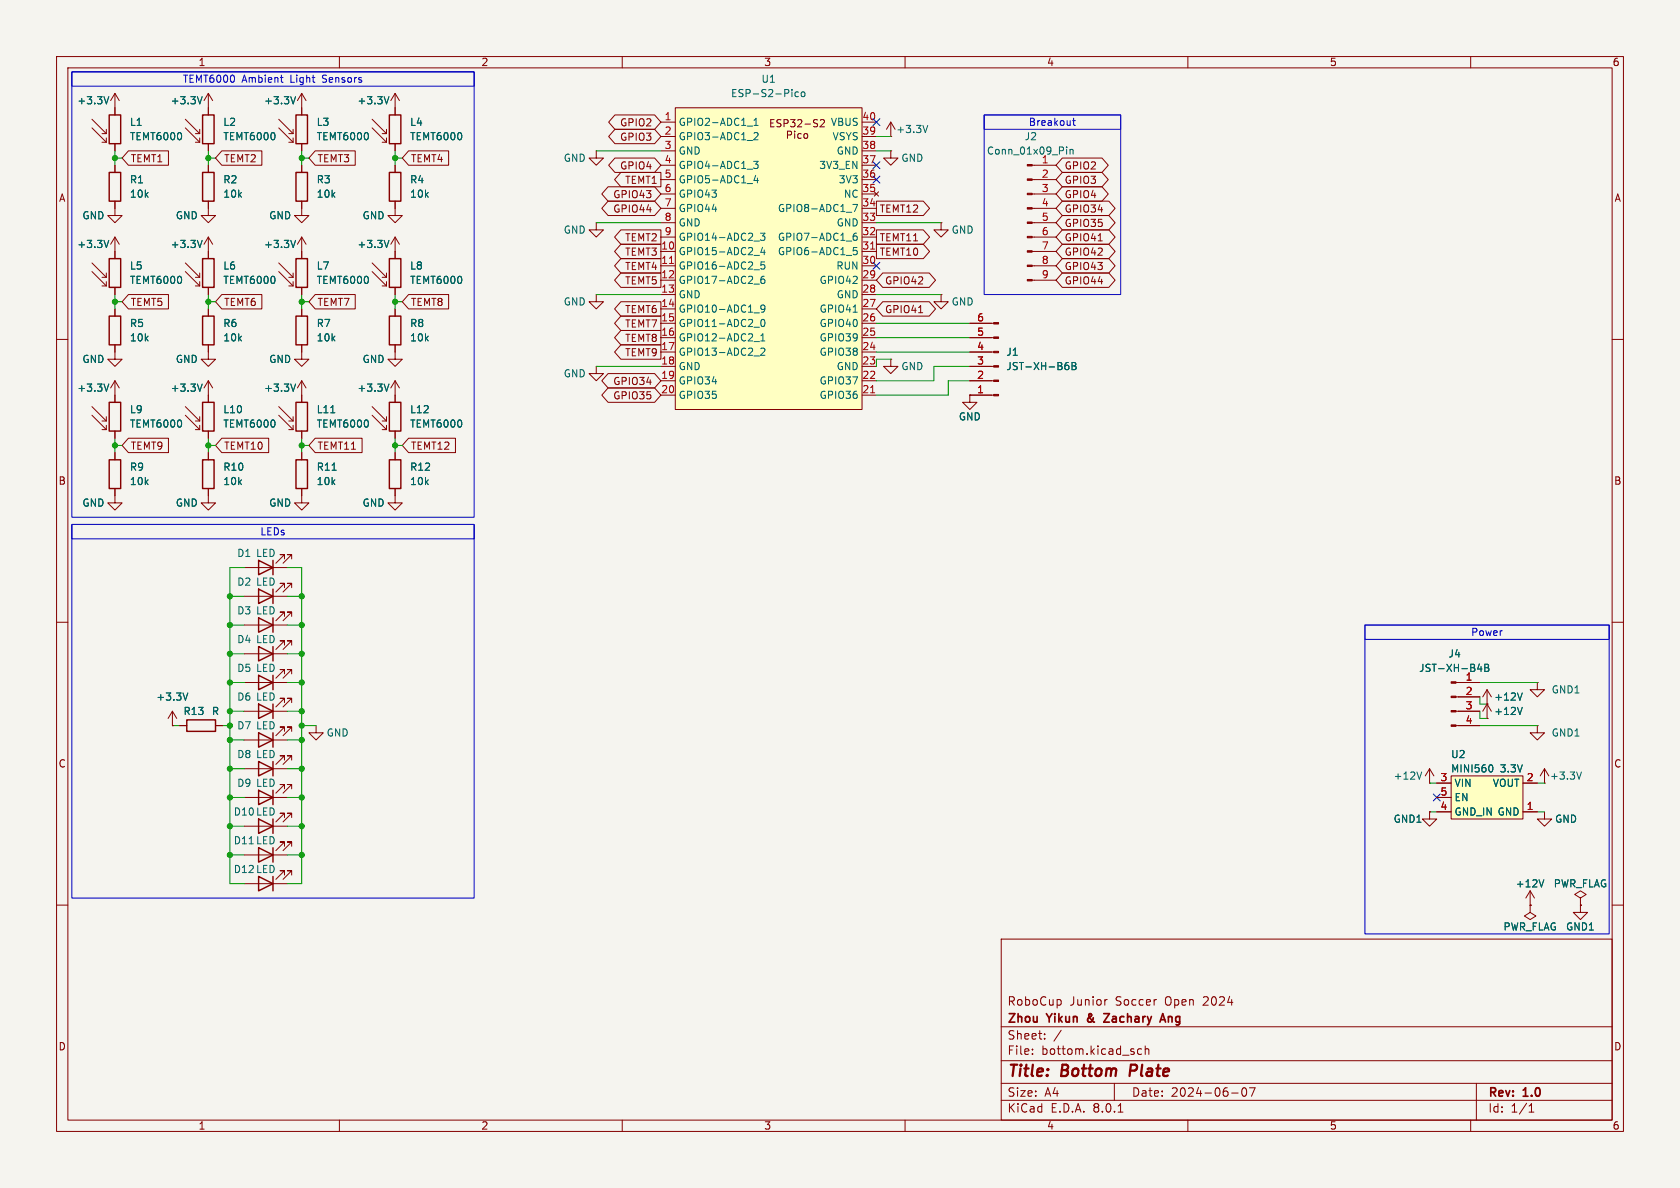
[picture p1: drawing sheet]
<svg xmlns="http://www.w3.org/2000/svg" width="297mm" height="210mm" viewBox="0 0 297 210" stroke-linecap="round" stroke-linejoin="round" font-family="sans-serif">
<path d="M0 0h297v210h-297z" fill="#f5f4ef" stroke="#f5f4ef" stroke-width=".18"/>
<g fill="none" stroke="#840000" stroke-width=".18">
<path d="M10 10h277v190h-277zM12 12h273v186h-273zM53.3 16.5v3.8M53.3 16.5l-.7 1.3M53.3 16.5l.8 1.3M60 10v2M69.8 16.5v3.8M69.8 16.5l-.7 1.3M69.8 16.5l.8 1.3M110 10v2M160 10v2M210 10v2"/>
<path d="M260 10v2M49.3 22.6l2.5 2.5M49.3 21.1l2.5 2.5M51.1 25.1h.7M51.1 23.6h.7M51.8 22.9v.7M51.8 24.4v.7M53.3 35.6v2.5h1.3l-1.3 1.3-1.2-1.3h1.2M53.3 25.4v1.3M53.3 29.2v1.3M65.8 22.6l2.5 2.5M65.8 21.1l2.5 2.5"/>
<path d="M67.6 25.1h.7M67.6 23.6h.7M68.3 22.9v.7M68.3 24.4v.7M69.8 35.6v2.5h1.3l-1.3 1.3-1.2-1.3h1.2M69.8 25.4v1.3M69.8 29.2v1.3M105.4 39.4v1.2h1.3l-1.3 1.3-1.3-1.3h1.3M105.4 39.4h.1M105.4 26.7v1.2h1.3l-1.3 1.3-1.3-1.3h1.3M105.4 26.7h.1M10 60h2"/>
<path d="M49.3 48l2.5 2.5M49.3 46.5l2.5 2.5M51.1 50.5h.7M51.1 49h.7M51.8 48.3v.7M51.8 49.8v.7M53.3 41.9v3.8M53.3 50.8v1.3M53.3 54.6v1.3M53.3 41.9l-.7 1.3M53.3 41.9l.8 1.3M65.8 48l2.5 2.5"/>
<path d="M65.8 46.5l2.5 2.5M67.6 50.5h.7M67.6 49h.7M68.3 48.3v.7M68.3 49.8v.7M69.8 41.9v3.8M69.8 50.8v1.3M69.8 54.6v1.3M69.8 41.9l-.7 1.3M69.8 41.9l.8 1.3M105.4 52.1v1.2h1.3l-1.3 1.3-1.3-1.3h1.3M105.4 52.1h.1"/>
<path d="M285 60h2M20.3 62.2v1.3h1.3l-1.3 1.3-1.3-1.3h1.3M49.3 73.4l2.5 2.5M49.3 71.9l2.5 2.5M51.1 75.9h.7M51.1 74.4h.7M51.8 73.7v.7M51.8 75.2v.7M53.3 61v2.5h1.3l-1.3 1.3-1.2-1.3h1.2M53.3 67.3v3.8M53.3 76.2v1.3M53.3 67.3l-.7 1.3"/>
<path d="M53.3 67.3l.8 1.3M69.8 61v2.5h1.3l-1.3 1.3-1.2-1.3h1.2M69.8 67.3v2.6M69.8 67.3l-.7 1.3M69.8 67.3l.8 1.3M105.4 64.8v1.2h1.3l-1.3 1.3-1.3-1.3h1.3M105.4 64.8h.1M20.3 87.6v1.3h1.3l-1.3 1.3-1.3-1.3h1.3M36.8 87.6v1.3h1.3l-1.3 1.3-1.2-1.3h1.2M50.3 98.8v-.8h-.8h.8l-1.5 1.6M51.6 98.8v-.8h-.8h.8l-1.6 1.6M53.3 87.6v1.3h1.3l-1.3 1.3-1.2-1.3h1.2"/>
<path d="M69.8 87.6v1.3h1.3l-1.3 1.3-1.2-1.3h1.2M10 110h2M43.2 115.6h7.6M43.2 100.3h7.6M50.3 114v-.7h-.8h.8l-1.5 1.5M50.3 119.1v-.7h-.8h.8l-1.5 1.5M51.6 114v-.7h-.8h.8l-1.6 1.5M51.6 119.1v-.7h-.8h.8l-1.6 1.5M285 110h2M30.5 128.3h.1M30.5 125.7l-.8 1.3M30.5 125.7v2.6"/>
<path d="M30.5 125.7l.7 1.3M31.7 128.3h1.3M38.1 128.3h1.3M43.2 120.7h7.6M43.2 125.7h7.6M43.2 130.8h7.6M43.2 135.9h7.6M50.3 139.4v-.7h-.8h.8l-1.5 1.5M50.3 124.2v-.8h-.8h.8l-1.5 1.6M50.3 129.3v-.8h-.8h.8l-1.5 1.5M50.3 134.4v-.8h-.8h.8l-1.5 1.5M51.6 139.4v-.7h-.8h.8l-1.6 1.5"/>
<path d="M51.6 124.2v-.8h-.8h.8l-1.6 1.6M51.6 129.3v-.8h-.8h.8l-1.6 1.5M51.6 134.4v-.8h-.8h.8l-1.6 1.5M55.9 128.3v1.2h1.2l-1.2 1.3-1.3-1.3h1.3M252.7 138.4h.1M252.7 135.9l-.7 1.3M252.7 135.9v2.5M252.7 135.9l.8 1.3M262.9 127h.1M262.9 124.5l-.8 1.2M262.9 124.5v2.5M262.9 124.5l.8 1.2"/>
<path d="M10 160h2M43.2 151.1h7.6M43.2 156.2h7.6M43.2 146.1h7.6M43.2 141h7.6M50.3 149.6v-.8h-.8h.8l-1.5 1.6M50.3 154.7v-.8h-.8h.8l-1.5 1.5M50.3 144.5v-.7h-.8h.8l-1.5 1.5M51.6 149.6v-.8h-.8h.8l-1.6 1.6M51.6 154.7v-.8h-.8h.8l-1.6 1.5M51.6 144.5v-.7h-.8h.8l-1.6 1.5M252.7 143.5v1.3h1.3l-1.3 1.3-1.2-1.3h1.2"/>
<path d="M252.7 143.5h.1M285 160h2M177 166h108v32h-108zM187.5 176.8l.1 .2v.4l-.1 .2M195.7 176.7l-.2 .1M60 198v2M110 198v2M160 198v2M177 194.5h108M177 191.5h108M177 187.5h108M177 181.5h108"/>
<path d="M182.5 186.3v.1M182.5 185.5v.1M184.7 183.6v.1M184.7 182.8v.1M187.6 182.1l-1.3 2M197 191.5v3M197.7 196.6h.8M201.8 185.5l-.4-.1-.3 .3v.4l.1 .2h.6M202.5 185.5l.2-.1 .3 .1 .1 .9M202.5 184.9v1.5M210 198v2M217.7 193.2h1.2"/>
<path d="M219.7 192.4l.2-.1a.81 .81 0 0 1 .6 .6 .81 .81 0 0 1-.3 .8l-.2 .1a.81 .81 0 0 1-.3-1.4zM220.9 192.3h1l-.7 1.5M260 198v2M261 191.5v6.5M270.3 196.6h.9M270.3 195.5l.4-.4v1.5"/>
</g>
<path d="M199.9 188.2l-.2 2" fill="none" stroke="#840000" stroke-width=".4"/>
<path d="M195.1 179.2h1l-1 1.5h1M192.3 180v.5M205.1 180.7l.5-1.5 .5 1.5M205.2 180.3h.7" fill="none" stroke="#840000" stroke-width=".3"/>
<g fill="none" stroke="#840000" stroke-width=".25">
<path d="M52.3 30.5h2.1v5.1h-2.1zM52.3 20.3h2.1v5.1h-2.1zM68.8 20.3h2.1v5.1h-2.1zM68.8 30.5h2.1v5.1h-2.1zM52.3 45.7h2.1v5.1h-2.1zM52.3 55.9h2.1v5.1h-2.1zM68.8 55.9h2.1v5.1h-2.1zM68.8 45.7h2.1v5.1h-2.1zM52.3 71.1h2.1v5.1h-2.1zM45.7 99.1l2.6 1.2-2.6 1.3zM48.3 99.1v2.5M45.7 114.3l2.6 1.3-2.6 1.2z"/>
<path d="M45.7 119.4l2.6 1.3-2.6 1.2zM48.3 114.3v2.5M48.3 119.4v2.5M33 127.3h5.1v2h-5.1zM45.7 139.7l2.6 1.3-2.6 1.2zM45.7 124.5l2.6 1.2-2.6 1.3zM45.7 129.5l2.6 1.3-2.6 1.3zM45.7 134.6l2.6 1.3-2.6 1.3zM48.3 124.5v2.5M48.3 129.5v2.6M48.3 134.6v2.6M48.3 139.7v2.5"/>
<path d="M45.7 149.9l2.6 1.2-2.6 1.3zM45.7 154.9l2.6 1.3-2.6 1.3zM45.7 144.8l2.6 1.3-2.6 1.2zM48.3 144.8v2.5M48.3 149.9v2.5M48.3 154.9v2.6"/>
</g>
<path d="M52.3 17.1l-.5 1.3M68.8 17.1l-.5 1.3M52.3 42.5l-.5 1.3M68.8 42.5l-.5 1.3M52.3 67.9l-.5 1.3M58.5 73h.7M68.8 67.9l-.5 1.3M33.2 122.5l-.4 1.3M251.3 136.5l-.4 1.2M269.1 125l-.4 1.3" fill="none" stroke="#006464" stroke-width=".18"/>
<path d="M256.5 137.2h12.7v7.6h-12.7z" fill="#ffffc2"/>
<g fill="none" stroke="#840000" stroke-width=".18">
<path d="M36.8 16.5v3.8M36.8 16.5l-.7 1.3M36.8 16.5l.8 1.3M32.8 22.6l2.5 2.5M32.8 21.1l2.5 2.5M34.5 25.1h.8M34.5 23.6h.8M35.3 22.9v.7M35.3 24.4v.7M36.8 35.6v2.5h1.3l-1.3 1.3-1.2-1.3h1.2M36.8 25.4v1.3M36.8 29.2v1.3"/>
<path d="M157.5 26.7v1.2h1.2l-1.2 1.3-1.3-1.3h1.3M157.5 26.7h.1M166.4 39.4v1.2h1.2l-1.2 1.3-1.3-1.3h1.3M166.4 39.4h.1M32.8 48l2.5 2.5M32.8 46.5l2.5 2.5M34.5 50.5h.8M34.5 49h.8M35.3 48.3v.7M35.3 49.8v.7M36.8 41.9v3.8M36.8 50.8v1.3"/>
<path d="M36.8 41.9l-.7 1.3M36.8 41.9l.8 1.3M16.3 73.4l2.5 2.5M16.3 71.9l2.5 2.5M18 75.9h.8M18 74.4h.8M18.8 73.7v.7M18.8 75.2v.7M20.3 67.3v3.8M20.3 76.2v1.3M20.3 67.3l-.7 1.3M20.3 67.3l.8 1.3"/>
<path d="M32.8 73.4l2.5 2.5M32.8 71.9l2.5 2.5M34.5 75.9h.8M34.5 74.4h.8M35.3 73.7v.7M35.3 75.2v.7M36.8 69.9v1.2M36.8 76.2v1.3M65.8 73.4l2.5 2.5M65.8 71.9l2.5 2.5M67.6 75.9h.7M67.6 74.4h.7"/>
<path d="M68.3 73.7v.7M68.3 75.2v.7M69.8 69.9v1.2M69.8 76.2v1.3M20.3 80v1.3M20.3 86.4v1.2M36.8 80v1.3M36.8 86.4v1.2M53.3 80v1.3M53.3 86.4v1.2M69.8 80v1.3M69.8 86.4v1.2"/>
<path d="M43.2 110.5h7.6M43.2 105.4h7.6M50.3 109v-.8h-.8h.8l-1.5 1.5M50.3 103.9v-.8h-.8h.8l-1.5 1.5M51.6 109v-.8h-.8h.8l-1.6 1.5M51.6 103.9v-.8h-.8h.8l-1.6 1.5M254 138.4h2.5M256.5 137.2h12.7v7.6h-12.7zM257.4 128.3h4.2M257.4 125.7h4.2M257.4 123.2h4.2M257.4 120.7h4.2"/>
<path d="M262.9 124.5h.1M262.9 121.9l-.8 1.3M262.9 121.9v2.6M262.9 121.9l.8 1.3M269.2 138.4h2.6M271.8 120.7v1.2h1.2l-1.2 1.3-1.3-1.3h1.3M271.8 120.7h.1M271.8 128.3v1.2h1.2l-1.2 1.3-1.3-1.3h1.3M271.8 128.3h.1M273 138.4h.1M273 135.9l-.7 1.3M273 135.9v2.5"/>
<path d="M273 135.9l.8 1.3M254 143.5h2.5M254 141h2.5M269.2 143.5h2.6M270.5 157.5l-.8 1.3M270.5 157.5v2.5M270.5 157.5l.8 1.3M273 143.5v1.3h1.3l-1.3 1.3-1.2-1.3h1.2M279.4 158.8l1-.7-1-.6-1 .6 1 .7v1.2M270.5 160v1.3l1 .6-1 .7-1-.7 1-.6M270.5 160h.1M279.4 160v1.3h1.3l-1.3 1.3-1.3-1.3h1.3"/>
<path d="M279.4 160h.1"/>
</g>
<path d="M35.7 17.1l-.4 1.3M35.7 42.5l-.4 1.3M19.2 67.9l-.4 1.3M58.7 83.1h.7M261.5 117.4l-.3 .9h.8M261.8 117.8v.9M262.5 117.4h.4l.3 .3-.3 .3 .3 .1v.3l-.2 .3h-.5zM262.5 118h.4M263.6 135.2a.79 .79 0 0 1 0 1.3M269.1 122.5l-.4 1.3M279.6 136.5l-.4 1.2M272.9 155.5l-.4 1.3" fill="none" stroke="#006464" stroke-width=".18"/>
<g fill="none" stroke="#840000" stroke-width=".25">
<path d="M35.8 20.3h2v5.1h-2zM35.8 30.5h2v5.1h-2zM35.8 45.7h2v5.1h-2zM19.3 71.1h2v5.1h-2zM35.8 71.1h2v5.1h-2zM68.8 71.1h2.1v5.1h-2.1zM19.3 81.3h2v5.1h-2zM35.8 81.3h2v5.1h-2zM52.3 81.3h2.1v5.1h-2.1zM68.8 81.3h2.1v5.1h-2.1zM45.7 109.2l2.6 1.3-2.6 1.3zM45.7 104.1l2.6 1.3-2.6 1.3z"/>
<path d="M48.3 104.1v2.6M48.3 109.2v2.6"/>
</g>
<g fill="#840000" stroke="#840000" stroke-width=".18">
<path d="M256.5 128.1h.9v.3h-.9z"/>
<path d="M256.5 125.6h.9v.3h-.9z"/>
<path d="M256.5 123.1h.9v.2h-.9z"/>
<path d="M256.5 120.5h.9v.3h-.9z"/>
</g>
<path d="M119.4 19.1h33v53.3h-33z" fill="#ffffc2"/>
<g fill="none" stroke="#840000" stroke-width=".18">
<path d="M20.3 16.5v3.8M20.3 16.5l-.7 1.3M20.3 16.5l.8 1.3M36.8 19.1v1.2M53.3 19.1v1.2M69.8 19.1v1.2M119.4 19.1h33v53.3h-33zM16.3 22.6l2.5 2.5M16.3 21.1l2.5 2.5M18 23.6h.8M18 25.1h.8M18.8 22.9v.7"/>
<path d="M18.8 24.4v.7M20.3 35.6v2.5h1.3l-1.3 1.3-1.3-1.3h1.3M20.3 25.4v1.3M20.3 29.2v1.3M22.7 26.7h7.1v2.5h-7.1l-1.1-1.3zM36.8 25.4v1.3M36.8 29.2v1.3M36.8 35.6v1.2M39.2 26.7h7.1v2.5h-7.1l-1.1-1.3zM53.3 25.4v1.3M53.3 29.2v1.3M53.3 35.6v1.2"/>
<path d="M55.7 26.7h7.1v2.5h-7.1l-1.1-1.3zM69.8 25.4v1.3M69.8 29.2v1.3M69.8 35.6v1.2M72.2 26.7h7.1v2.5h-7.1l-1.1-1.3zM107.5 33h8.2l1.1 1.3-1.1 1.3h-8.2l-1.1-1.3zM107.5 35.6h8.2l1.1 1.2-1.1 1.3h-8.2l-1.1-1.3zM108.7 20.3h7l1.1 1.3-1.1 1.3h-7l-1.1-1.3zM108.7 27.9h7l1.1 1.3-1.1 1.3h-7l-1.1-1.3zM108.7 22.9h7l1.1 1.2-1.1 1.3h-7l-1.1-1.3zM109.8 30.5h7v2.5h-7l-1.2-1.2zM116.8 21.6h2.6"/>
<path d="M116.8 24.1h2.6M116.8 26.7h2.6M116.8 39.4h2.6M116.8 36.8h2.6M116.8 34.3h2.6M116.8 31.8h2.6M116.8 29.2h2.6M136.3 21.8h.4M136.9 21.1h-.6v1.3h.6M138.1 21.2l-.5-.1-.2 .2v.3l.5 .3 .2 .3-.3 .2h-.5M138.6 21.8h.6l.1-.2v-.3l-.7-.2v1.3M139.2 23.9l.6-.1 .1-.2v-.3l-.7-.1v1.3"/>
<path d="M139.8 21.1h.7l-.4 .5 .4 .2v.5l-.2 .1-.5-.1M140.5 23.2v.1M140.5 23.6v.9M141 21.3l.5-.2 .3 .4-.8 .9h.8M141.6 23.7l-.3-.1-.3 .3 .2 .5h.4M142.2 23.7l.2-.1 .3 .1 .1 .5-.1 .2-.3 .1-.2-.2zM142.3 21.9h1M144.5 21.2l-.4-.1-.2 .2v.3l.5 .3 .1 .3-.2 .2h-.5M145 21.3l.5-.2 .2 .4-.7 .9h.7M152.4 21.6h2.5M152.4 24.1h2.5M152.4 26.7h2.5"/>
<path d="M152.4 39.4h2.5M152.4 36.8h2.5M152.4 34.3h2.5M152.4 31.8h2.5M152.4 29.2h2.5M154.6 33.9l.7 .8M154.9 35.6h8.3l1.1 1.2-1.1 1.3h-8.3zM155.3 33.9l-.7 .8M157.5 24.1h.1M157.5 21.6l-.8 1.3M157.5 21.6v2.5M157.5 21.6l.7 1.3"/>
<path d="M182.5 39.4h4.2M182.5 36.8h4.2M182.5 34.3h4.2M182.5 31.8h4.2M182.5 29.2h4.2M187.8 30.5h7l1.1 1.3-1.1 1.2h-7l-1.1-1.2zM187.8 33h7l1.1 1.3-1.1 1.3h-7l-1.1-1.3zM187.8 35.6h8.2l1.1 1.2-1.1 1.3h-8.2l-1.1-1.3zM187.8 38.1h8.2l1.1 1.3-1.1 1.2h-8.2l-1.1-1.2zM187.8 27.9h7l1.1 1.3-1.1 1.3h-7l-1.1-1.3zM16.3 48l2.5 2.5M16.3 46.5l2.5 2.5"/>
<path d="M18 50.5h.8M18 49h.8M18.8 48.3v.7M18.8 49.8v.7M20.3 41.9v3.8M20.3 50.8v1.3M20.3 54.6v1.3M20.3 41.9l-.7 1.3M20.3 41.9l.8 1.3M22.7 52.1h7.1v2.5h-7.1l-1.1-1.3zM36.8 44.5v1.2M36.8 50.8v1.3"/>
<path d="M36.8 54.6v1.3M39.2 52.1h7.1v2.5h-7.1l-1.1-1.3zM53.3 44.5v1.2M53.3 50.8v1.3M53.3 54.6v1.3M55.7 52.1h7.1v2.5h-7.1l-1.1-1.3zM69.8 44.5v1.2M69.8 50.8v1.3M69.8 54.6v1.3M72.2 52.1h7.1v2.5h-7.1l-1.1-1.3zM109.8 48.3h7v2.5h-7l-1.2-1.3zM109.8 43.2h7v2.5h-7l-1.2-1.2z"/>
<path d="M109.8 53.3h7v2.6h-7l-1.2-1.3zM109.8 45.7h7v2.6h-7l-1.2-1.3zM109.8 55.9h7v2.5h-7l-1.2-1.2zM109.8 58.4h7v2.6h-7l-1.2-1.3zM109.8 40.6h7v2.6h-7l-1.2-1.3zM116.8 44.5h2.6M116.8 47h2.6M116.8 49.5h2.6M116.8 52.1h2.6M116.8 54.6h2.6M116.8 57.2h2.6M116.8 59.7h2.6"/>
<path d="M116.8 41.9h2.6M152.4 44.5h2.5M152.4 47h2.5M152.4 49.5h2.5M152.4 52.1h2.5M152.4 54.6h2.5M152.4 57.2h2.5M152.4 59.7h2.5M152.4 41.9h2.5M154.9 43.2h8.3l1.1 1.3-1.1 1.2h-8.3zM154.9 40.6h8.3l1.1 1.3-1.1 1.3h-8.3zM156.1 53.3h8.2l1.1 1.3-1.1 1.3h-8.2l-1.2-1.3z"/>
<path d="M156.1 48.3h8.2l1.1 1.2-1.1 1.3h-8.2l-1.2-1.3zM162.4 55.3h.7M166.4 52.1v1.2h1.2l-1.2 1.3-1.3-1.3h1.3M166.4 52.1h.1M171.4 57.2h4.3M171.4 59.7h4.3M182.5 44.5h4.2M182.5 47h4.2M182.5 49.5h4.2M182.5 41.9h4.2M187.8 43.2h8.2l1.1 1.3-1.1 1.2h-8.2l-1.1-1.2zM187.8 48.3h8.2l1.1 1.2-1.1 1.3h-8.2l-1.1-1.3z"/>
<path d="M187.8 45.7h8.2l1.1 1.3-1.1 1.3h-8.2l-1.1-1.3zM187.8 40.6h8.2l1.1 1.3-1.1 1.3h-8.2l-1.1-1.3zM194.1 42.6h.8M20.3 61v1.2M20.3 69.9v1.2M20.3 76.2v1.3M22.7 77.5h7.1v2.5h-7.1l-1.1-1.3zM36.8 61v2.5h1.3l-1.3 1.3-1.2-1.3h1.2M36.8 67.3v3.8M36.8 76.2v1.3M36.8 67.3l-.7 1.3M36.8 67.3l.8 1.3"/>
<path d="M39.2 77.5h8.3v2.5h-8.3l-1.1-1.3zM53.3 61v1.2M53.3 69.9v1.2M53.3 76.2v1.3M55.7 77.5h8.3v2.5h-8.3l-1.1-1.3zM69.8 61v1.2M69.8 69.9v1.2M69.8 76.2v1.3M72.2 77.5h8.3v2.5h-8.3l-1.1-1.3zM107.5 66h8.2l1.1 1.3-1.1 1.3h-8.2l-1.1-1.3zM107.5 68.6h8.2l1.1 1.3-1.1 1.2h-8.2l-1.1-1.2zM109.8 61h7v2.5h-7l-1.2-1.3z"/>
<path d="M116.8 62.2h2.6M116.8 64.8h2.6M116.8 67.3h2.6M116.8 69.9h2.6M152.4 62.2h2.5M152.4 64.8h2.5M152.4 67.3h2.5M152.4 69.9h2.5M157.5 63.5v1.3h1.2l-1.2 1.2-1.3-1.2h1.3M157.5 63.5h.1M171.4 69.9v1.2h1.3l-1.3 1.3-1.2-1.3h1.2M171.4 69.9h.1"/>
<path d="M171.4 62.2h4.3M171.4 64.8h4.3M171.4 67.3h4.3M171.4 69.9h4.3M20.3 80v1.3M20.3 86.4v1.2M36.8 80v1.3M36.8 86.4v1.2M53.3 80v1.3M53.3 86.4v1.2M69.8 80v1.3M69.8 86.4v1.2"/>
<path d="M30.5 128.3h.1M31.7 128.3h1.3M38.1 128.3h1.3M254 138.4h2.5M257.8 120.7h3.8M257.8 123.2h3.8M257.8 125.7h3.8M257.8 128.3h3.8M262.9 127h.1M262.9 124.5h.1M269.2 138.4h2.6M252.7 143.5h.1"/>
<path d="M254 143.5h2.5M254 141h2.5M269.2 143.5h2.6M270.5 160h.1M279.4 160h.1"/>
</g>
<g fill="none" stroke="#006464" stroke-width=".18">
<path d="M19.2 17.1l-.4 1.3M35.7 17.1l-.4 1.3M52.3 17.1l-.5 1.3M68.8 17.1l-.5 1.3M140 15.8v.1M141.2 16.3l-.4-.1-.3 .3 .2 .5h.5M141.7 16.4l.2-.2 .3 .2 .1 .4-.1 .2-.3 .1-.2-.1zM132.1 22.3h1M133.2 28.5h.8l-.4 .5 .4 .1v.6l-.2 .1-.6-.1M133.3 22.2h.7M133.3 21.3l.4-.4v1.3M133.3 23.6l.5-.2 .2 .4-.8 .9h.8"/>
<path d="M133.6 31l-.3 .9h.8M133.9 31.5v.8M150.8 36.1h.8l-.5 1.3M164 22.2l-.4 1.2M188.6 26v.1M188.6 26.4v.8M189.2 26.4v.8M189.2 26.5l.2-.1 .3 .1v.7M19.2 42.5l-.4 1.3M35.7 42.5l-.4 1.3M52.3 42.5l-.5 1.3M68.8 42.5l-.5 1.3"/>
<path d="M133.3 45.2h1M133.3 47.7h1M133.3 50.2h1M133.3 55.3h1M133.3 57.9h1M133.3 42.6h1M134.4 41.2h.8l-.4 .5 .4 .1v.6l-.2 .1-.6-.1M134.5 59.4l.4-.4v1.3M134.6 56.6l.2-.1a.68 .68 0 0 1 .4 .6 .68 .68 0 0 1-.4 .6l-.2-.1-.1-.4zM134.8 43.7l-.3 .9h.8M135.1 44.2v.8M135.1 48.8l-.4 .1a.85 .85 0 0 0 0 1.2l.5-.1v-.4l-.2-.3-.4 .1-.1 .2"/>
<path d="M135.2 46.3h-.6l-.1 .6 .2-.1h.4l.1 .2v.4l-.2 .2-.5-.2M135.2 54.5l-.2 .2-.4-.1-.1-.1 .1-.5 .4-.1 .2 .1a.84 .84 0 0 1-.3 1.2h-.3M150.8 55.2h.7M151.4 41.2l-.3 .1a.86 .86 0 0 0 0 1.2l.4-.1v-.5l-.2-.2-.4 .1-.1 .1M151.5 43.8h-.6l-.1 .6 .2-.2 .4 .1 .1 .2v.4l-.2 .1-.5-.1M19.2 67.9l-.4 1.3M35.7 67.9l-.4 1.3M52.3 67.9l-.5 1.3M58.5 73h.7M68.8 67.9l-.5 1.3M133.3 60.4h1M133.3 62.9h1"/>
<path d="M134.5 61.7l.5-.2 .2 .4-.8 .9h.8M134.5 60.3h.7M188.4 64.6h.3l.3 .2-.1 .5h-.5M188.9 64.1l-.5 .1M189.5 64.1h.4l.3 .2-.3 .4 .3 .1v.3l-.2 .2h-.5zM189.5 64.7h.4M58.7 83.1h.7M261.5 117.4l-.3 .9h.8M261.8 117.8v.9M262.5 117.4h.4l.3 .3-.3 .3 .3 .1v.3l-.2 .3h-.5zM262.5 118h.4M33.2 122.5l-.4 1.3"/>
<path d="M263.6 135.2a.79 .79 0 0 1 0 1.3M269.1 125l-.4 1.3M269.1 122.5l-.4 1.3M272.9 155.5l-.4 1.3"/>
</g>
<path d="M118.4 46.6h.7M153.9 44h.7M153.9 69.4h.7" fill="none" stroke="#a90000" stroke-width=".18"/>
<g fill="#840000" stroke="#840000" stroke-width=".18">
<path d="M175.7 57h.8v.3h-.8z"/>
<path d="M175.7 59.6h.8v.2h-.8z"/>
<path d="M175.7 62.1h.8v.3h-.8z"/>
<path d="M175.7 64.6h.8v.3h-.8z"/>
<path d="M175.7 67.2h.8v.2h-.8z"/>
<path d="M175.7 69.7h.8v.3h-.8z"/>
<path d="M181.6 49.4h.9v.3h-.9z"/>
<path d="M181.6 46.9h.9v.2h-.9z"/>
<path d="M181.6 44.3h.9v.3h-.9z"/>
<path d="M181.6 41.8h.9v.2h-.9z"/>
<path d="M181.6 39.2h.9v.3h-.9z"/>
<path d="M181.6 36.7h.9v.3h-.9z"/>
<path d="M181.6 34.2h.9v.2h-.9z"/>
<path d="M181.6 31.6h.9v.3h-.9z"/>
<path d="M181.6 29.1h.9v.2h-.9z"/>
</g>
<path d="M19.3 20.3h2v5.1h-2zM19.3 30.5h2v5.1h-2zM19.3 45.7h2v5.1h-2zM19.3 55.9h2v5.1h-2zM35.8 55.9h2v5.1h-2z" fill="none" stroke="#840000" stroke-width=".25"/>
<path d="M12.7 12.7h71.1v2.5h-71.1zM12.7 12.7h71.1v78.7h-71.1zM49.6 13.7h.4M49.8 14.5h.2M174 20.3h24.1v2.6h-24.1zM174 20.3h24.1v31.8h-24.1zM189.6 21.3h.5M189.8 20.9v1.1l.3 .2M12.7 92.7h71.1v2.6h-71.1zM12.7 92.7h71.1v66.1h-71.1zM241.3 110.5h43.2v2.5h-43.2zM241.3 110.5h43.2v54.6h-43.2z" fill="none" stroke="#0000c2" stroke-width=".18"/>
<g fill="none" stroke="#009600" stroke-width=".18">
<path d="M20.3 26.7v2.5M20.3 27.9h1.3M36.8 26.7v2.5M36.8 27.9h1.3M53.3 26.7v2.5M53.3 27.9h1.3M69.8 26.7v2.5M69.8 27.9h1.3M105.4 26.7h11.4M105.4 39.4h11.4M154.9 24.1h2.6M154.9 26.7h2.6"/>
<path d="M154.9 39.4h11.5M20.3 53.3h1.3M20.3 52.1v2.5M36.8 52.1v2.5M36.8 53.3h1.3M53.3 52.1v2.5M53.3 53.3h1.3M69.8 52.1v2.5M69.8 53.3h1.3M105.4 52.1h11.4M154.9 59.7h16.5M154.9 57.2h16.5"/>
<path d="M154.9 52.1h11.5M20.3 78.7h1.3M20.3 77.5v2.5M36.8 77.5v2.5M36.8 78.7h1.3M53.3 77.5v2.5M53.3 78.7h1.3M69.8 77.5v2.5M69.8 78.7h1.3M105.4 64.8h11.4M154.9 62.2h16.5M157.5 63.5h-2.6v1.3"/>
<path d="M171.4 67.3h-3.8v2.6h-12.7M171.4 64.8h-6.3v2.5h-10.2M40.6 110.5h2.6M40.6 115.6h2.6M40.6 105.4h2.6M43.2 100.3h-2.6v55.9h2.6M50.8 100.3h2.5v55.9h-2.5M50.8 110.5h2.5M50.8 115.6h2.5M50.8 105.4h2.5M30.5 128.3h1.2M39.4 128.3h1.2"/>
<path d="M40.6 130.8h2.6M40.6 120.7h2.6M40.6 125.7h2.6M40.6 135.9h2.6M50.8 130.8h2.5M50.8 120.7h2.5M50.8 125.7h2.5M50.8 135.9h2.5M53.3 128.3h2.6M252.7 138.4h1.3M261.6 120.7h10.2M261.6 128.3h10.2"/>
<path d="M261.6 123.2v1.3h1.3M261.6 125.7v1.3h1.3M271.8 138.4h1.2M40.6 146.1h2.6M40.6 141h2.6M40.6 151.1h2.6M50.8 146.1h2.5M50.8 141h2.5M50.8 151.1h2.5M252.7 143.5h1.3M271.8 143.5h1.2"/>
</g>
<path d="M154.3 28.6l1.2 1.2M154.3 31.1l1.2 1.3M154.3 21l1.2 1.2M155.5 28.6l-1.2 1.2M155.5 31.1l-1.2 1.3M155.5 21l-1.2 1.2M154.3 46.4l1.2 1.2M155.5 46.4l-1.2 1.2M253.4 140.4l1.2 1.2M254.6 140.4l-1.2 1.2" fill="none" stroke="#000084" stroke-width=".18"/>
<g fill="#009600" stroke="#009600" stroke-width=".18">
<circle cx="53.3" cy="53.3" r=".46"/>
<circle cx="69.8" cy="53.3" r=".46"/>
<circle cx="69.8" cy="78.7" r=".46"/>
<circle cx="53.3" cy="130.8" r=".46"/>
<circle cx="53.3" cy="125.7" r=".46"/>
<circle cx="53.3" cy="128.3" r=".46"/>
<circle cx="53.3" cy="120.7" r=".46"/>
<circle cx="53.3" cy="141" r=".46"/>
<circle cx="53.3" cy="146.1" r=".46"/>
<circle cx="53.3" cy="135.9" r=".46"/>
<circle cx="40.6" cy="141" r=".46"/>
<circle cx="40.6" cy="135.9" r=".46"/>
<circle cx="40.6" cy="146.1" r=".46"/>
<circle cx="53.3" cy="151.1" r=".46"/>
<circle cx="40.6" cy="151.1" r=".46"/>
<circle cx="40.6" cy="125.7" r=".46"/>
<circle cx="40.6" cy="120.7" r=".46"/>
<circle cx="40.6" cy="130.8" r=".46"/>
<circle cx="40.6" cy="128.3" r=".46"/>
<circle cx="53.3" cy="115.6" r=".46"/>
<circle cx="53.3" cy="110.5" r=".46"/>
<circle cx="36.8" cy="78.7" r=".46"/>
<circle cx="53.3" cy="78.7" r=".46"/>
<circle cx="40.6" cy="115.6" r=".46"/>
<circle cx="40.6" cy="110.5" r=".46"/>
<circle cx="53.3" cy="105.4" r=".46"/>
<circle cx="40.6" cy="105.4" r=".46"/>
<circle cx="20.3" cy="78.7" r=".46"/>
<circle cx="36.8" cy="27.9" r=".46"/>
<circle cx="53.3" cy="27.9" r=".46"/>
<circle cx="20.3" cy="27.9" r=".46"/>
<circle cx="20.3" cy="53.3" r=".46"/>
<circle cx="36.8" cy="53.3" r=".46"/>
<circle cx="69.8" cy="27.9" r=".46"/>
</g>
<g font-size="2.8" fill="#840000">
<text x="178" y="190.9">Title:</text>
<text x="187.7" y="190.9">Bottom</text>
<text x="200.6" y="190.9">Plate</text>
</g>
<g font-size="2.1" fill="#840000">
<text x="178" y="178">RoboCup</text>
<text x="189.1" y="178">Junior</text>
<text x="197.2" y="178">Soccer</text>
<text x="206.1" y="178">Open</text>
<text x="213" y="178">2024</text>
<text x="178" y="184">Sheet:</text>
<text x="178" y="181.2">Zhou</text>
<text x="185.2" y="181.2">Yikun</text>
<text x="192.9" y="181.2">&amp;</text>
<text x="196.5" y="181.2">Zachary</text>
<text x="207.1" y="181.2">Ang</text>
<text x="178" y="186.7">File:</text>
<text x="184.1" y="186.7">bottom.kicad_sch</text>
<text x="178" y="196.9">KiCad</text>
<text x="178" y="194.1">Size:</text>
<text x="184.7" y="194.1">A4</text>
<text x="185.7" y="196.9">E.D.A.</text>
<text x="193.3" y="196.9">8.0.1</text>
<text x="200" y="194.1">Date:</text>
<text x="207" y="194.1">2024-06-07</text>
<text x="263" y="194.3">Rev:</text>
<text x="263" y="196.9">Id:</text>
<text x="267.1" y="196.9">1/1</text>
<text x="269.4" y="194.3">1.0</text>
</g>
<g font-size="1.8" fill="#840000">
<text x="35" y="11.9">1</text>
<text x="85" y="11.9">2</text>
<text x="135" y="11.9">3</text>
<text x="185" y="11.9">4</text>
<text x="235" y="11.9">5</text>
<text x="285" y="11.9">6</text>
<text x="109.5" y="22.5">GPIO2</text>
<text x="23" y="28.9">TEMT1</text>
<text x="39.5" y="28.9">TEMT2</text>
<text x="56" y="28.9">TEMT3</text>
<text x="72.5" y="28.9">TEMT4</text>
<text x="109.5" y="25.1">GPIO3</text>
<text x="10.3" y="35.9">A</text>
<text x="108.3" y="35.2">GPIO43</text>
<text x="109.5" y="30.2">GPIO4</text>
<text x="110.4" y="32.7">TEMT1</text>
<text x="188.1" y="32.7">GPIO3</text>
<text x="188.1" y="35.2">GPIO4</text>
<text x="188.1" y="30.2">GPIO2</text>
<text x="285.3" y="35.9">A</text>
<text x="108.3" y="37.8">GPIO44</text>
<text x="155.4" y="37.8">TEMT12</text>
<text x="188.1" y="37.8">GPIO34</text>
<text x="188.1" y="40.3">GPIO35</text>
<text x="110.4" y="45.4">TEMT3</text>
<text x="110.4" y="47.9">TEMT4</text>
<text x="110.4" y="42.9">TEMT2</text>
<text x="155.4" y="45.4">TEMT10</text>
<text x="155.4" y="42.9">TEMT11</text>
<text x="188.1" y="45.4">GPIO42</text>
<text x="188.1" y="47.9">GPIO43</text>
<text x="188.1" y="42.9">GPIO41</text>
<text x="110.4" y="50.5">TEMT5</text>
<text x="156.4" y="50.5">GPIO42</text>
<text x="188.1" y="50.5">GPIO44</text>
<text x="23" y="54.3">TEMT5</text>
<text x="39.5" y="54.3">TEMT6</text>
<text x="56" y="54.3">TEMT7</text>
<text x="72.5" y="54.3">TEMT8</text>
<text x="110.4" y="55.6">TEMT6</text>
<text x="110.4" y="58.1">TEMT7</text>
<text x="156.4" y="55.6">GPIO41</text>
<text x="110.4" y="63.2">TEMT9</text>
<text x="110.4" y="60.6">TEMT8</text>
<text x="108.3" y="68.3">GPIO34</text>
<text x="108.3" y="70.8">GPIO35</text>
<text x="23" y="79.7">TEMT9</text>
<text x="39.5" y="79.7">TEMT10</text>
<text x="56" y="79.7">TEMT11</text>
<text x="72.5" y="79.7">TEMT12</text>
<text x="10.3" y="85.9">B</text>
<text x="285.3" y="85.9">B</text>
<text x="10.3" y="135.9">C</text>
<text x="285.3" y="135.9">C</text>
<text x="10.3" y="185.9">D</text>
<text x="285.3" y="185.9">D</text>
<text x="35" y="199.9">1</text>
<text x="85" y="199.9">2</text>
<text x="135" y="199.9">3</text>
<text x="185" y="199.9">4</text>
<text x="235" y="199.9">5</text>
<text x="285" y="199.9">6</text>
</g>
<g font-size="1.8" fill="#0000c2">
<text x="32.2" y="14.8">TEMT6000</text>
<text x="42.8" y="14.8">Ambient</text>
<text x="51.4" y="14.8">Light</text>
<text x="57.3" y="14.8">Sensors</text>
<text x="181.8" y="22.5">Breakout</text>
<text x="45.9" y="94.8">LEDs</text>
<text x="260" y="112.6">Power</text>
</g>
<g font-size="1.8" fill="#006464">
<text x="129.1" y="17.4">ESP-S2-Pico</text>
<text x="134.5" y="14.8">U1</text>
<text x="13.6" y="18.6">+3.3V</text>
<text x="22.9" y="22.5">L1</text>
<text x="30.1" y="18.6">+3.3V</text>
<text x="39.4" y="22.5">L2</text>
<text x="46.6" y="18.6">+3.3V</text>
<text x="55.9" y="22.5">L3</text>
<text x="63.1" y="18.6">+3.3V</text>
<text x="72.4" y="22.5">L4</text>
<text x="119.9" y="22.5">GPIO2-ADC1_1</text>
<text x="146.8" y="22.5">VBUS</text>
<text x="158.3" y="23.7">+3.3V</text>
<text x="22.9" y="25">TEMT6000</text>
<text x="39.4" y="25">TEMT6000</text>
<text x="55.9" y="25">TEMT6000</text>
<text x="72.4" y="25">TEMT6000</text>
<text x="99.6" y="28.8">GND</text>
<text x="119.9" y="25">GPIO3-ADC1_2</text>
<text x="119.9" y="27.5">GND</text>
<text x="147.1" y="25">VSYS</text>
<text x="147.8" y="27.5">GND</text>
<text x="159.3" y="28.8">GND</text>
<text x="174.4" y="27.5">Conn_01x09_Pin</text>
<text x="181.1" y="25">J2</text>
<text x="184.1" y="29">1</text>
<text x="22.9" y="32.6">R1</text>
<text x="22.9" y="35.2">10k</text>
<text x="39.4" y="32.6">R2</text>
<text x="39.4" y="35.2">10k</text>
<text x="55.9" y="32.6">R3</text>
<text x="55.9" y="35.2">10k</text>
<text x="72.4" y="32.6">R4</text>
<text x="72.4" y="35.2">10k</text>
<text x="119.9" y="30.1">GPIO4-ADC1_3</text>
<text x="119.9" y="32.6">GPIO5-ADC1_4</text>
<text x="119.9" y="35.2">GPIO43</text>
<text x="144.7" y="30.1">3V3_EN</text>
<text x="148.2" y="32.6">3V3</text>
<text x="149.1" y="35.2">NC</text>
<text x="14.5" y="39">GND</text>
<text x="31" y="39">GND</text>
<text x="47.5" y="39">GND</text>
<text x="64" y="39">GND</text>
<text x="99.6" y="41.5">GND</text>
<text x="119.9" y="37.7">GPIO44</text>
<text x="119.9" y="40.2">GND</text>
<text x="137.4" y="37.7">GPIO8-ADC1_7</text>
<text x="147.8" y="40.2">GND</text>
<text x="168.1" y="41.5">GND</text>
<text x="13.6" y="44">+3.3V</text>
<text x="22.9" y="47.9">L5</text>
<text x="30.1" y="44">+3.3V</text>
<text x="39.4" y="47.9">L6</text>
<text x="46.6" y="44">+3.3V</text>
<text x="55.9" y="47.9">L7</text>
<text x="63.1" y="44">+3.3V</text>
<text x="72.4" y="47.9">L8</text>
<text x="119.9" y="45.3">GPIO15-ADC2_4</text>
<text x="119.9" y="47.9">GPIO16-ADC2_5</text>
<text x="119.9" y="42.8">GPIO14-ADC2_3</text>
<text x="137.4" y="45.3">GPIO6-ADC1_5</text>
<text x="137.4" y="42.8">GPIO7-ADC1_6</text>
<text x="147.8" y="47.9">RUN</text>
<text x="22.9" y="50.4">TEMT6000</text>
<text x="39.4" y="50.4">TEMT6000</text>
<text x="55.9" y="50.4">TEMT6000</text>
<text x="72.4" y="50.4">TEMT6000</text>
<text x="119.9" y="50.4">GPIO17-ADC2_6</text>
<text x="119.9" y="52.9">GND</text>
<text x="144.8" y="50.4">GPIO42</text>
<text x="147.8" y="52.9">GND</text>
<text x="22.9" y="58">R5</text>
<text x="39.4" y="58">R6</text>
<text x="55.9" y="58">R7</text>
<text x="72.4" y="58">R8</text>
<text x="99.6" y="54.2">GND</text>
<text x="119.9" y="55.5">GPIO10-ADC1_9</text>
<text x="119.9" y="58">GPIO11-ADC2_0</text>
<text x="144.8" y="58">GPIO40</text>
<text x="144.8" y="55.5">GPIO41</text>
<text x="168.1" y="54.2">GND</text>
<text x="14.5" y="64.4">GND</text>
<text x="22.9" y="60.6">10k</text>
<text x="31" y="64.4">GND</text>
<text x="39.4" y="60.6">10k</text>
<text x="47.5" y="64.4">GND</text>
<text x="55.9" y="60.6">10k</text>
<text x="64" y="64.4">GND</text>
<text x="72.4" y="60.6">10k</text>
<text x="119.9" y="60.6">GPIO12-ADC2_1</text>
<text x="119.9" y="63.1">GPIO13-ADC2_2</text>
<text x="119.9" y="65.6">GND</text>
<text x="144.8" y="63.1">GPIO38</text>
<text x="144.8" y="60.6">GPIO39</text>
<text x="147.8" y="65.6">GND</text>
<text x="159.3" y="65.6">GND</text>
<text x="177.8" y="63.1">J1</text>
<text x="177.8" y="65.6">JST-XH-B6B</text>
<text x="13.6" y="69.4">+3.3V</text>
<text x="30.1" y="69.4">+3.3V</text>
<text x="46.6" y="69.4">+3.3V</text>
<text x="63.1" y="69.4">+3.3V</text>
<text x="99.6" y="66.9">GND</text>
<text x="119.9" y="68.2">GPIO34</text>
<text x="119.9" y="70.7">GPIO35</text>
<text x="144.8" y="70.7">GPIO36</text>
<text x="144.8" y="68.2">GPIO37</text>
<text x="22.9" y="73.3">L9</text>
<text x="22.9" y="75.8">TEMT6000</text>
<text x="39.4" y="73.3">L10</text>
<text x="39.4" y="75.8">TEMT6000</text>
<text x="55.9" y="73.3">L11</text>
<text x="55.9" y="75.8">TEMT6000</text>
<text x="72.4" y="73.3">L12</text>
<text x="72.4" y="75.8">TEMT6000</text>
<text x="169.4" y="74.5">GND</text>
<text x="22.9" y="83.4">R9</text>
<text x="39.4" y="83.4">R10</text>
<text x="55.9" y="83.4">R11</text>
<text x="72.4" y="83.4">R12</text>
<text x="14.5" y="89.8">GND</text>
<text x="22.9" y="86">10k</text>
<text x="31" y="89.8">GND</text>
<text x="39.4" y="86">10k</text>
<text x="47.5" y="89.8">GND</text>
<text x="55.9" y="86">10k</text>
<text x="64" y="89.8">GND</text>
<text x="72.4" y="86">10k</text>
<text x="41.8" y="98.7">D1 LED</text>
<text x="41.8" y="103.7">D2 LED</text>
<text x="41.8" y="113.9">D4 LED</text>
<text x="41.8" y="108.8">D3 LED</text>
<text x="41.8" y="119">D5 LED</text>
<text x="250.8" y="119">JST-XH-B4B</text>
<text x="256" y="116.4">J4</text>
<text x="27.5" y="124.1">+3.3V</text>
<text x="41.8" y="124.1">D6 LED</text>
<text x="264.1" y="124.1">+12V</text>
<text x="274.2" y="122.8">GND1</text>
<text x="32.3" y="126.6">R13</text>
<text x="37.4" y="126.6">R</text>
<text x="41.8" y="129.1">D7 LED</text>
<text x="57.7" y="130.4">GND</text>
<text x="264.1" y="126.6">+12V</text>
<text x="274.2" y="130.4">GND1</text>
<text x="41.8" y="134.2">D8 LED</text>
<text x="256.4" y="134.2">U2</text>
<text x="256.4" y="136.8">MINI560</text>
<text x="265.2" y="136.8">3.3V</text>
<text x="41.8" y="139.3">D9 LED</text>
<text x="246.3" y="138">+12V</text>
<text x="257" y="139.3">VIN</text>
<text x="257" y="141.8">EN</text>
<text x="263.8" y="139.3">VOUT</text>
<text x="273.9" y="138">+3.3V</text>
<text x="41.2" y="149.5">D11 LED</text>
<text x="41.2" y="144.4">D10 LED</text>
<text x="246.3" y="145.6">GND1</text>
<text x="257" y="144.4">GND_IN GND</text>
<text x="274.8" y="145.6">GND</text>
<text x="41.2" y="154.5">D12 LED</text>
<text x="267.9" y="157.1">+12V</text>
<text x="274.6" y="157.1">PWR_FLAG</text>
<text x="265.7" y="164.7">PWR_FLAG</text>
<text x="276.8" y="164.7">GND1</text>
</g>
<g font-size="1.8" fill="#a90000">
<text x="117.4" y="21.3">1</text>
<text x="117.4" y="23.9">2</text>
<text x="152.4" y="23.9">39</text>
<text x="152.4" y="21.3">40</text>
<text x="117.4" y="26.4">3</text>
<text x="117.4" y="29">4</text>
<text x="152.4" y="29">37</text>
<text x="152.4" y="26.4">38</text>
<text x="117.4" y="31.5">5</text>
<text x="117.4" y="34">6</text>
<text x="152.4" y="34">35</text>
<text x="152.4" y="31.5">36</text>
<text x="184.1" y="31.5">2</text>
<text x="184.1" y="34">3</text>
<text x="117.4" y="36.6">7</text>
<text x="117.4" y="39.1">8</text>
<text x="117.4" y="41.7">9</text>
<text x="152.4" y="41.7">32</text>
<text x="152.4" y="39.1">33</text>
<text x="152.4" y="36.6">34</text>
<text x="184.1" y="36.6">4</text>
<text x="184.1" y="39.1">5</text>
<text x="184.1" y="41.7">6</text>
<text x="116.8" y="44.2">10</text>
<text x="116.8" y="46.7">11</text>
<text x="152.4" y="46.7">30</text>
<text x="152.4" y="44.2">31</text>
<text x="184.1" y="44.2">7</text>
<text x="184.1" y="46.7">8</text>
<text x="116.8" y="49.3">12</text>
<text x="116.8" y="51.8">13</text>
<text x="152.4" y="51.8">28</text>
<text x="152.4" y="49.3">29</text>
<text x="184.1" y="49.3">9</text>
<text x="116.8" y="54.4">14</text>
<text x="116.8" y="56.9">15</text>
<text x="116.8" y="59.4">16</text>
<text x="152.4" y="59.4">25</text>
<text x="152.4" y="56.9">26</text>
<text x="152.4" y="54.4">27</text>
<text x="172.6" y="59.4">5</text>
<text x="172.6" y="56.9">6</text>
<text x="116.8" y="62">17</text>
<text x="116.8" y="64.5">18</text>
<text x="152.4" y="64.5">23</text>
<text x="152.4" y="62">24</text>
<text x="172.6" y="64.5">3</text>
<text x="172.6" y="62">4</text>
<text x="116.8" y="67.1">19</text>
<text x="116.8" y="69.6">20</text>
<text x="152.4" y="69.6">21</text>
<text x="152.4" y="67.1">22</text>
<text x="172.6" y="69.6">1</text>
<text x="172.6" y="67.1">2</text>
<text x="259" y="120.4">1</text>
<text x="259" y="122.9">2</text>
<text x="259" y="125.5">3</text>
<text x="259" y="128">4</text>
<text x="254.6" y="138.2">3</text>
<text x="254.6" y="143.3">4</text>
<text x="254.6" y="140.7">5</text>
<text x="269.8" y="143.3">1</text>
<text x="269.8" y="138.2">2</text>
</g>
</svg>
